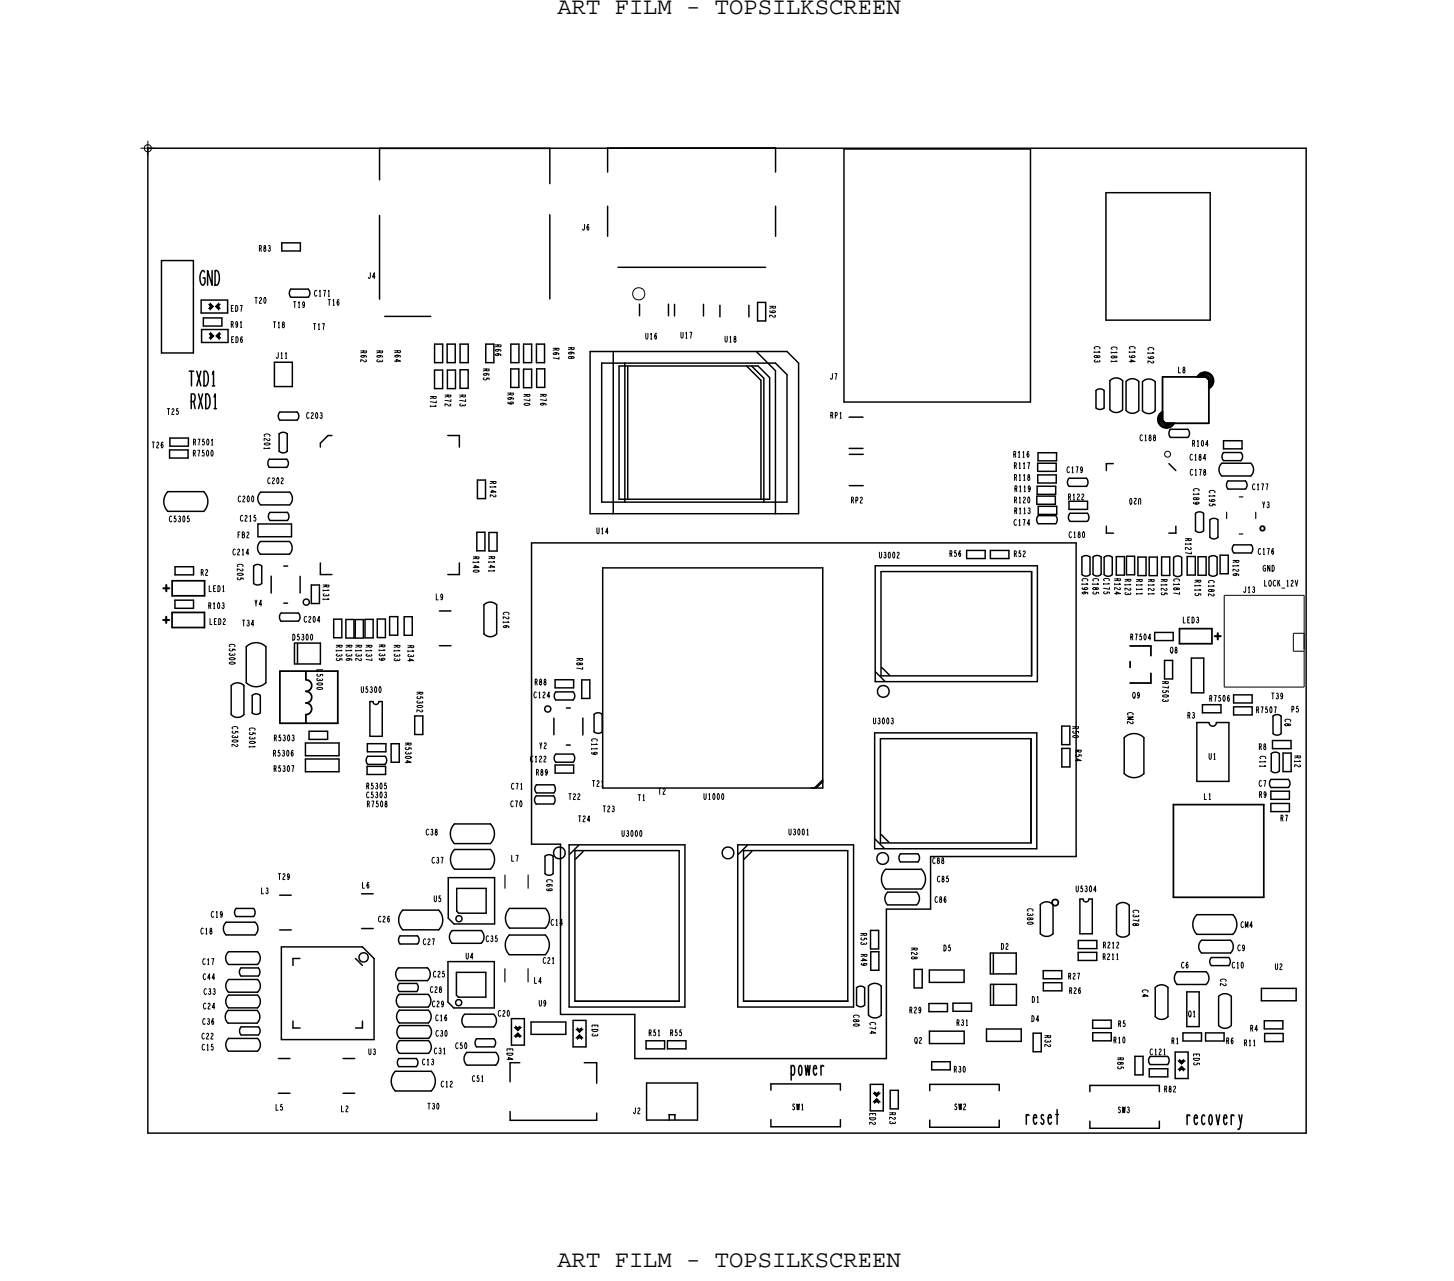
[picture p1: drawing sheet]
<svg xmlns="http://www.w3.org/2000/svg" width="126mm" height="111mm" viewBox="0 0 126 111" stroke-linecap="round" stroke-linejoin="round" font-family="sans-serif">
<!-- layer: Board Outline -->
<g fill="none" stroke="#000" stroke-width=".13">
<path d="M12.8 12.8v85zM12.8 12.8h100zM112.8 12.8v85zM45.9 46.9v26zM45.9 46.9h47zM92.9 46.9v27zM45.9 72.9h2.5zM48.4 72.9v14.7zM76.5 78.5h3.8zM76.5 78.5v12.9zM80.3 73.9v4.6zM80.4 73.9h12.5z"/>
<path d="M12.8 97.8h100zM48.4 87.6h6.4zM54.8 91.4h21.7zM54.8 87.6v3.8z"/>
</g>
<!-- layer: Components -->
<g fill="none" stroke="#000" stroke-width=".13">
<path d="M32.8 12.8v2.7zM32.8 18.6v7.2zM32.8 12.8h14.7zM47.5 12.8v3zM47.5 18.5v7.3zM52.5 12.8h14.5zM52.5 12.8v2.1zM52.5 17.8v2.6zM67 12.8v2.1zM67 17.8v2.6zM72.9 12.9h16.1zM72.9 12.9v21.8z"/>
<path d="M89 12.9v21.8zM95.5 16.6v11zM95.5 16.6h9zM104.5 16.6v11zM13.9 22.5h.1M13.9 22.5v8zM13.9 30.5h2.8zM13.9 22.5h2.8zM14.6 38.8h1.6zM14.6 38.8v.7zM14.6 39.5h1.6zM14.7 37.8h1.6z"/>
<path d="M14.7 37.8v.7zM14.7 38.5h1.6zM16.2 38.8v.7zM16.3 37.8v.7zM16.7 22.5v8zM17.4 27h2.3zM17.4 25.9v1.1zM17.4 25.9h2.3zM17.4 28.4h2.3zM17.4 29.6h2.3zM17.4 28.4v1.2zM17.6 27.4h1.6z"/>
<path d="M17.6 27.4v.7zM17.6 28.1h1.6zM19.2 27.4v.7zM19.7 25.9v1.1zM19.7 28.4v1.2zM23.3 39.6h1.5zM23.3 39.6l-.2 .4 .2 .3M23.7 33.4h1.5zM23.7 31.3h1.5zM23.7 31.3v2.1zM24.1 38.9l.3 .2 .4-.2M24.1 37.4v1.5z"/>
<path d="M24.1 37.4l.4-.1 .3 .1M24.2 36.3h1.5zM24.2 35.6h1.5zM24.2 35.6l-.2 .3 .2 .4M24.3 21h1.6zM24.3 21v.7zM24.3 21.7h1.6zM24.8 39.6l.1 .4-.1 .3M24.8 37.4v1.5zM25.1 25h1.5zM25.1 25.7h1.5zM25.1 25l-.1 .3 .1 .4"/>
<path d="M25.2 31.3v2.1zM25.7 35.6l.1 .3-.1 .4M25.9 21v.7zM26.6 25l.2 .3-.2 .4M27.7 38.2v.4zM28.3 37.6h.4zM28.3 37.6l-.6 .6zM33.2 27.3h4zM37.5 31.9h.7zM37.5 31.9v1.6zM37.5 33.5h.7zM37.5 29.7h.7z"/>
<path d="M37.5 29.7v1.6zM37.5 31.3h.7zM38.2 31.9v1.6zM38.2 29.7v1.6zM38.6 29.7h.7zM38.6 29.7v1.6zM38.6 31.3h.7zM38.6 31.9h.7zM38.6 31.9v1.6zM38.6 33.5h.7zM38.7 37.6h1zM39.3 29.7v1.6z"/>
<path d="M39.3 31.9v1.6zM39.7 37.6v1zM39.7 31.9h.7zM39.7 31.9v1.6zM39.7 33.5h.7zM39.7 29.7h.7zM39.7 29.7v1.6zM39.7 31.3h.7zM40.4 31.9v1.6zM40.4 29.7v1.6zM41.9 29.7h.7zM41.9 29.7v1.6z"/>
<path d="M41.9 31.3h.7zM42.6 29.7v1.6zM44.1 31.8h.7zM44.1 31.8v1.6zM44.1 33.4h.7zM44.1 29.7h.7zM44.1 29.7v1.6zM44.1 31.3h.7zM44.8 31.8v1.6zM44.8 29.7v1.6zM45.2 31.9h.7zM45.2 31.9v1.6z"/>
<path d="M45.2 33.5h.7zM45.2 29.7h.7zM45.2 29.7v1.6zM45.2 31.3h.7zM45.9 31.9v1.6zM45.9 29.7v1.6zM46.3 29.7h.7zM46.3 29.7v1.6zM46.3 31.3h.7zM46.3 31.8h.7zM46.3 31.8v1.6zM46.3 33.4h.7z"/>
<path d="M47 29.7v1.6zM47 31.8v1.6zM50.9 30.3h17zM50.9 30.3v14zM51.9 31.3h15zM51.9 31.3v12zM52.9 30.3v14zM53.4 23.1h12.7zM53.4 31.6h12zM53.4 31.6v11.5zM53.9 31.3v12zM54.2 31.6v11.5z"/>
<path d="M55.2 26.2v1.1zM57.7 26.2v1.1zM58.2 26.3v1zM60.7 26.3v1zM62.2 26.3v1zM64.5 31.6l1.2 1.2zM64.7 26.3v1zM64.9 31.6l1 1zM65.3 30.3l1.7 1.7zM65.4 26.1h.7zM65.4 26.1v1.6zM65.4 27.7h.7z"/>
<path d="M65.4 31.6l1 1zM65.7 32.8v10.3zM65.9 32.6v10.7zM66.1 26.1v1.6zM66.4 32.6v10.5zM66.9 31.3l1 1zM66.9 32v12.3zM67.9 30.3l1 1zM67.9 32.3v11zM68.9 31.3v13zM72.9 34.7h16.1zM73.3 36h1.2z"/>
<path d="M73.3 38.7h1.2zM73.3 39.2h1.2zM89.6 40h1.6zM89.6 40v.7zM89.6 39.1h1.6zM89.6 39.1v.7zM89.6 39.8h1.6zM91.2 40v.7zM91.2 39.1v.7zM94.6 33.7l.4-.1 .3 .1M94.6 35.2l.4 .1 .3-.1M94.6 33.7v1.5z"/>
<path d="M95.3 33.7v1.5zM95.5 27.6h9zM95.8 35.4a.73 .73 0 0 0 1.1 0M95.8 32.9v2.5zM95.8 32.9l.4-.3a.75 .75 0 0 1 .7 .3M96.9 32.9v2.5zM97.2 35.4a.73 .73 0 0 0 1.1 0M97.2 32.9v2.5zM97.2 32.9l.4-.2a.75 .75 0 0 1 .7 .2M98.3 32.9v2.5zM98.6 35.4a.73 .73 0 0 0 1.1 0M98.6 32.9v2.5z"/>
<path d="M98.6 32.9l.4-.2a.75 .75 0 0 1 .7 .2M99.7 32.9v2.5zM101 37.1h1.5zM101 37.8h1.5zM101 37.1l-.1 .3 .1 .4M102.5 37.1l.2 .3-.2 .4M105.5 40h2.5zM105.5 40a.73 .73 0 0 0 0 1.1M105.6 38h1.6zM105.6 38v.7zM105.6 38.7h1.6zM105.6 39.8h1.5z"/>
<path d="M105.6 39.1l-.1 .3 .1 .4M105.6 39.1h1.5zM107.1 39.1l.2 .3-.2 .4M107.2 38v.7zM108 40l.2 .4a.75 .75 0 0 1-.2 .7M14.5 44.1h3.1zM14.5 42.4h3.1zM14.5 42.4a1.2 1.2 0 0 0 0 1.7M15.1 51.8h1.6zM15.1 51.8v.7zM15.1 52.5h1.6zM15.1 48.9h1.6z"/>
<path d="M15.1 48.9v.7zM15.1 49.6h1.6zM16.7 51.8v.7zM16.7 48.9v.7zM17.6 42.4a1.2 1.2 0 0 1 0 1.7M20 59.2v2.5zM20 59.2l.4-.3a.75 .75 0 0 1 .7 .3M21.1 59.2v2.5zM21.3 58.9a1.2 1.2 0 0 0 1.7 0M21.3 55.8a1.2 1.2 0 0 1 1.7 0M21.3 55.8v3.1zM21.9 48.9l.4-.2 .3 .2"/>
<path d="M21.9 50.4l.3 .1 .4-.1M21.9 48.9v1.5zM22.3 46.3h2.9zM22.3 45.2h2.9zM22.3 45.2v1.1zM22.5 46.7h2.5zM22.5 47.8h2.5zM22.5 46.7a.73 .73 0 0 0 0 1.1M22.5 42.5h2.5zM22.5 43.6h2.5zM22.5 42.5a.73 .73 0 0 0 0 1.1M22.6 48.9v1.5z"/>
<path d="M23 55.8v3.1zM23.3 40.3h1.5zM23.3 44.2h1.5zM23.3 44.9h1.5zM23.3 44.2l-.1 .4 .1 .3M23.4 49.7v1.5zM24.3 52.9h1.5zM24.3 53.6h1.5zM24.3 52.9l-.2 .3 .2 .4M24.5 48.9h.3zM24.5 52.1h.3zM24.8 44.2l.1 .4-.1 .3"/>
<path d="M25 46.7l.2 .4a.75 .75 0 0 1-.2 .7M25 42.5l.2 .4a.75 .75 0 0 1-.2 .7M25.2 45.2v1.1zM25.4 55.5h2.3zM25.4 55.5v1.8zM25.4 57.3h2.3zM25.7 55.5v1.8zM25.8 52.9l.1 .4-.1 .3M25.9 49.7v1.5zM26.2 51.8l.2-.1 .2 .1 .1 .2-.1 .1-.2 .1-.2-.1v-.1zM26.9 50.5v1.6zM26.9 50.5h.7z"/>
<path d="M26.9 52.1h.7zM27.6 50.5v1.6zM27.7 49.6h1zM27.7 48.6v1zM27.7 55.5v1.8zM28.8 53.4h.7zM28.8 53.4v1.6zM28.8 55h.7zM29.5 53.4v1.6zM29.9 53.5h.7zM29.9 53.5v1.6zM29.9 55.1h.7z"/>
<path d="M30.6 53.5v1.6zM30.7 53.5h.7zM30.7 53.5v1.6zM30.7 55.1h.7zM31.4 53.5v1.6zM31.5 53.5h.7zM31.5 53.5v1.6zM31.5 55.1h.7zM32.2 53.5v1.6zM32.6 53.4h.7zM32.6 53.4v1.6zM32.6 55h.7z"/>
<path d="M33.3 53.4v1.6zM33.6 53.2v1.6zM33.6 53.2h.7zM33.6 54.8h.7zM34.3 53.2v1.6zM34.9 53.2v1.6zM34.9 53.2h.7zM34.9 54.8h.7zM35.6 53.2v1.6zM37.9 52.7h1zM37.9 55.7h1zM38.7 49.6h1z"/>
<path d="M39.7 48.6v1zM41.2 45.9v1.6zM41.2 45.9h.7zM41.2 47.5h.7zM41.2 41.4v1.6zM41.2 41.4h.7zM41.2 43h.7zM41.8 54.7a.73 .73 0 0 0 1.1 0M41.8 52.2v2.5zM41.8 52.2l.4-.2a.75 .75 0 0 1 .7 .2M41.9 45.9v1.6zM41.9 41.4v1.6z"/>
<path d="M42.2 46v1.6zM42.2 46h.7zM42.2 47.6h.7zM42.9 52.2v2.5zM42.9 46v1.6zM47.9 58.7h1.6zM47.9 58.7v.7zM47.9 59.4h1.6zM48 59.7h1.5zM48 59.7l-.2 .4 .2 .3M49.5 59.7l.1 .4-.1 .3M49.5 58.7v.7z"/>
<path d="M50.2 58.7v1.6zM50.2 58.7h.7zM50.9 58.7v1.6zM50.9 44.3h18zM51.9 43.3h16zM52 49v19zM52 49h19zM53.4 43.1h13zM71 49v19zM73.3 41.9h1.2zM75.6 48.8h14zM75.6 48.8v10z"/>
<path d="M75.6 58.8h14zM75.6 58l.8 .8zM76.1 49.3h13zM76.1 49.3v9zM76.1 58.3h13zM76.1 57.6l.7 .7zM83.5 47.5h1.6zM83.5 47.5v.7zM83.5 48.2h1.6zM85.1 47.5v.7zM85.5 47.5h1.6zM85.5 47.5v.7z"/>
<path d="M85.5 48.2h1.6zM87.1 47.5v.7zM89.1 49.3v9zM89.5 42.8h1.6zM89.5 42.8v.7zM89.5 43.5h1.6zM89.5 42h1.6zM89.5 42v.7zM89.5 42.7h1.6zM89.6 48.8v10zM89.6 40.7h1.6zM89.6 41h1.6z"/>
<path d="M89.6 41v.7zM89.6 41.7h1.6zM89.6 43.7h1.6zM89.6 43.7v.7zM89.6 44.4h1.6zM89.6 44.5h1.5zM89.6 45.2h1.5zM89.6 44.5l-.1 .3 .1 .4M91.1 42.8v.7zM91.1 42v.7zM91.1 44.5l.2 .4-.2 .3M91.2 41v.7z"/>
<path d="M91.2 43.7v.7zM92.3 43.3h1.6zM92.3 43.3v.7zM92.3 44h1.6zM92.3 41.3h1.5zM92.3 42h1.5zM92.3 41.3l-.1 .3 .1 .4M92.4 44.3h1.5zM92.4 45h1.5zM92.4 44.3l-.2 .3 .2 .4M93.4 48.1v1.5zM93.4 49.6l.3 .1 .4-.1"/>
<path d="M93.4 48.1l.4-.2 .3 .2M93.8 41.3l.1 .3-.1 .4M93.9 44.3l.1 .4-.1 .3M93.9 43.3v.7zM94.1 48.1v1.5zM94.4 48.1v1.5zM94.4 49.6l.3 .1 .4-.1M94.4 48.1l.3-.2 .4 .2M95.1 48.1v1.5zM95.3 49.6l.4 .1 .3-.1M95.3 48.1v1.5zM95.3 48.1l.4-.1 .3 .1"/>
<path d="M95.5 40v.6zM95.5 40h.6zM95.5 45.4v.6zM95.5 46h.6zM96 48.1v1.5zM96.4 48h.7zM96.4 48v1.6zM96.4 49.6h.7zM97.1 48v1.6zM97.3 48h.7zM97.3 48v1.6zM97.3 49.6h.7z"/>
<path d="M98 48v1.6zM98.2 48.1h.7zM98.2 48.1v1.6zM98.2 49.7h.7zM98.9 48.1v1.6zM99.2 48.1h.7zM99.2 48.1v1.6zM99.2 49.7h.7zM99.7 54.6h1.6zM99.7 54.6v.7zM99.7 55.3h1.6zM99.9 48.1v1.6z"/>
<path d="M100.3 48.1h.7zM100.3 48.1v1.6zM100.3 49.7h.7zM100.5 57v1.6zM100.5 57h.7zM100.5 58.6h.7zM100.9 40l.6 .6zM100.9 46h.6zM101 48.1v1.6zM101.2 57v1.6zM101.3 54.6v.7zM101.3 49.6l.4 .2 .3-.2"/>
<path d="M101.3 48.1v1.5zM101.3 48.1l.4-.1 .3 .1M101.5 45.4v.6zM102 48.1v1.5zM102.5 48h.7zM102.5 48v1.6zM102.5 49.6h.7zM102.9 56.8h1zM102.9 59.8h1zM102.9 56.8v3zM103.2 48v1.6zM103.2 45.8l.4 .2 .3-.2"/>
<path d="M103.2 44.3v1.5zM103.2 44.3l.4-.1 .3 .1M103.4 48h.7zM103.4 48v1.6zM103.4 49.6h.7zM103.9 44.3v1.5zM103.9 56.8v3zM104.1 48v1.6zM104.4 49.6l.3 .1 .4-.1M104.4 48.1v1.5zM104.4 48.1l.3-.1 .4 .1M104.5 44.9v1.5z"/>
<path d="M104.5 46.4l.3 .1 .4-.1M104.5 44.9l.3-.2 .4 .2M105.1 48.1v1.5zM105.2 44.9v1.5zM105.3 47.9h.7zM105.3 47.9v1.6zM105.3 49.5h.7zM105.5 41.1h2.5zM106 42.2h1.5zM106 41.5h1.5zM106 41.5l-.1 .3 .1 .4M106 47.9v1.6z"/>
<path d="M106.5 60h1.6zM106.5 60v.7zM106.5 47h1.5zM106.5 47.7h1.5zM106.5 47l-.1 .4 .1 .3M107.5 41.5l.2 .4-.2 .3M108 47l.2 .4-.2 .3M108.1 60v.7zM19.5 79.6h2.5zM19.5 79.6a.75 .75 0 0 0 0 1.1M20 61.7a.73 .73 0 0 0 1.1 0M20.4 79.1h1.5z"/>
<path d="M20.4 78.4h1.5zM20.4 78.4l-.2 .3 .2 .4M21.8 60l.3-.1 .4 .1M21.8 61.5l.3 .2 .4-.2M21.8 60v1.5zM21.9 78.4l.1 .4-.1 .3M22 79.6l.3 .4a.73 .73 0 0 1-.3 .7M22.5 60v1.5zM24.1 77.3h1zM26.4 66.6h2.9zM26.4 65.2h2.9zM26.4 65.5h2.9z"/>
<path d="M26.4 65.5v1.1zM26.4 64.1h2.9zM26.4 64.1v1.1zM26.7 63.1h1.6zM26.7 63.1v.7zM26.7 63.8h1.6zM28.3 63.1v.7zM29.3 65.5v1.1zM29.3 64.1v1.1zM31.2 77.1h1zM31.7 66.1h1.6zM31.7 66.1v.7z"/>
<path d="M31.7 66.8h1.6zM31.7 64.2h1.6zM31.7 64.2v.7zM31.7 64.9h1.6zM31.7 66h1.5zM31.7 65.3h1.5zM31.7 65.3l-.1 .3 .1 .4M31.9 63.5h1.1zM31.9 60.5h.3zM31.9 60.5v3zM32.2 60.5l.1 .2 .1 .1 .2-.1 .1-.2M32.7 60.5h.3z"/>
<path d="M33 60.5v3zM33.2 65.3l.2 .3-.2 .4M33.3 66.1v.7zM33.3 64.2v.7zM33.8 64.2h.7zM33.8 64.2v1.6zM33.8 65.8h.7zM34.5 64.2v1.6zM34.8 78.5h3.1zM34.8 78.5a1.2 1.2 0 0 0 0 1.7M35.8 61.8v1.6zM35.8 61.8h.7z"/>
<path d="M35.8 63.4h.7zM36.5 61.8v1.6zM37.9 78.5a1.2 1.2 0 0 1 0 1.7M38.7 75.7h4zM38.7 75.7v3.5zM38.7 79.2l.5 .5zM39.2 79.7h3.5zM39.2 72.8h3.1zM39.2 71.1h3.1zM39.2 71.1a1.2 1.2 0 0 0 0 1.7M39.2 75h3.1zM39.2 73.3h3.1z"/>
<path d="M39.2 73.3a1.2 1.2 0 0 0 0 1.7M39.4 79.1l.2-.1 .2 .1 .1 .2-.1 .2-.2 .1-.2-.1v-.2zM39.4 78.6l.2 .2zM39.4 76.7h2.6zM39.4 76.7v1.9zM39.6 78.8h2.4zM42 76.7v2.1zM42.3 71.1a1.2 1.2 0 0 1 0 1.7M42.3 73.3a1.2 1.2 0 0 1 0 1.7M42.7 75.7v4zM44 78.4h3.1zM44 78.4a1.2 1.2 0 0 0 0 1.7"/>
<path d="M46.3 68.7h1.5zM46.3 69.4h1.5zM46.3 68.7l-.2 .3 .2 .4M46.3 67.7h1.5zM46.3 68.4h1.5zM46.3 67.7l-.1 .4 .1 .3M47.1 75.4l.3 .1 .4-.1M47.1 73.9v1.5zM47.1 73.9l.3-.1 .4 .1M47.1 78.4a1.2 1.2 0 0 1 0 1.7M47.1 61l.2-.1 .2 .1 .1 .2-.1 .2-.2 .1-.2-.1-.1-.2zM47.8 73.9v1.5z"/>
<path d="M47.8 68.7l.1 .4-.1 .3M47.8 67.7l.1 .4-.1 .3M47.8 62v1.4zM47.9 66h1.6zM47.9 66v.7zM47.9 66.7h1.6zM48 60.4h1.5zM48 65.1h1.5zM48 65.8h1.5zM48 65.1l-.2 .3 .2 .4M48.9 64.3h.3zM48.9 61.1h.3z"/>
<path d="M49.1 72.9h10zM49.1 72.9v14zM49.5 65.1l.1 .3-.1 .4M49.5 66v.7zM49.6 73.4h9zM49.6 73.4v13zM50 73l-.8 .7zM50.2 60.3h.7zM50.3 62v1.4zM50.3 73.5l-.6 .6zM51.3 61.7l.4-.2 .3 .2M51.3 61.7v1.5z"/>
<path d="M51.3 63.2l.3 .1 .4-.1M52 61.7v1.5zM52 68h18.3zM58.6 73.4v13zM59.1 72.9v14zM63.7 72.9h10zM63.7 72.9v14zM63.7 73.7l.8-.7zM64.2 73.4h9zM64.2 73.4v13zM64.9 73.5l-.7 .6zM70 68h1z"/>
<path d="M70.3 68l.7-.7zM70.5 68l.5-.5zM71 67.5h.1M73.2 73.4v13zM73.7 72.9v14zM75.5 63.3h14zM75.5 63.3v10zM75.5 73.3h14zM75.6 72.4l.7 .8zM76 63.8h13zM76 63.8v9zM76 72.8h13z"/>
<path d="M76.1 72l.6 .7zM76.4 76.7h3.1zM76.4 75h3.1zM76.5 75a1.2 1.2 0 0 0-.1 1.7M76.6 77h2.5zM76.6 78.1h2.5zM76.6 77a.75 .75 0 0 0 0 1.1M77.7 73.7h1.5zM77.7 74.4h1.5zM77.7 73.7l-.1 .3 .1 .4M79.1 77l.3 .4a.73 .73 0 0 1-.3 .7M79.2 73.7l.2 .3-.2 .4"/>
<path d="M79.5 75a1.2 1.2 0 0 1 0 1.7M89 63.8v9zM89.5 63.3v10zM89.8 78.1v2.5zM89.8 78.1l.4-.3a.73 .73 0 0 1 .7 .3M90.9 78.1v2.5zM91.7 62.7h.7zM91.7 62.7v1.6zM91.7 64.3h.7zM91.7 64.6v1.6zM91.7 64.6h.7zM91.7 66.2h.7z"/>
<path d="M92.4 62.7v1.6zM92.4 64.6v1.6zM93.2 77.6h.3zM93.2 77.6v3zM93.5 77.6l.1 .2h.1h.2l.1-.2M94 77.6h.3zM94.3 77.6v3zM96.4 78.1v2.5zM96.4 78.1l.4-.2a.73 .73 0 0 1 .7 .2M97.1 63.7a1.2 1.2 0 0 1 1.7 0M97.1 63.7v3.1zM97.1 66.8a1.2 1.2 0 0 0 1.7 0"/>
<path d="M97.5 78.1v2.5zM98.8 63.7v3.1zM103.3 62.4h1.1zM103.3 62.4v5zM103.3 67.4h2.8zM103.3 78.9h3.1zM103.3 78.9a1.2 1.2 0 0 0 0 1.7M103.8 60.8h1.6zM103.8 60.8v.7zM103.8 61.5h1.6zM104.4 62.4l.1 .2 .2 .1 .2-.1 .1-.2M105 62.4h1.1z"/>
<path d="M105.4 60.8v.7zM106.1 62.4v5zM106.4 78.9a1.2 1.2 0 0 1 0 1.7M106.5 61h1.6zM106.5 61v.7zM106.5 60.7h1.6zM106.5 61.7h1.6zM108.1 61v.7zM109.7 68.3h1.6zM109.7 68.3v.7zM109.7 69.3h1.6zM109.7 69.3v.7z"/>
<path d="M109.7 69h1.6zM109.7 70h1.6zM109.7 68h1.5zM109.7 67.3l-.1 .3 .1 .4M109.7 67.3h1.5zM109.7 65v1.5zM109.7 66.5l.4 .2 .3-.2M109.8 65l.3-.1 .3 .1M109.9 63.9h1.6zM109.9 63.9v.7zM109.9 64.6h1.6zM109.9 63.3l.3 .1 .4-.1"/>
<path d="M109.9 61.8v1.5zM109.9 61.8l.4-.1 .3 .1M110.4 65v1.5zM110.6 61.8v1.5zM110.8 65h.7zM110.8 65v1.6zM110.8 66.6h.7zM111.2 67.3l.2 .3-.2 .4M111.3 68.3v.7zM111.3 69.3v.7zM111.5 63.9v.7zM111.5 65v1.6z"/>
<path d="M19.5 80.7h2.5zM19.7 87.2h2.5zM19.7 88.3h2.5zM19.7 87.2a.73 .73 0 0 0 0 1.1M19.7 85.9h2.5zM19.7 87h2.5zM19.7 85.9a.75 .75 0 0 0 0 1.1M19.7 84.5h2.5zM19.7 82.1h2.5zM19.7 89.6h2.5zM19.7 85.6h2.5zM19.7 83.2h2.5z"/>
<path d="M19.7 90.7h2.5zM19.7 82.1a.73 .73 0 0 0 0 1.1M19.7 84.5a.75 .75 0 0 0 0 1.1M19.7 89.6a.75 .75 0 0 0 0 1.1M20.8 84.2h1.5zM20.8 89.3h1.5zM20.8 83.5h1.5zM20.8 88.6h1.5zM20.8 88.6l-.1 .4 .1 .3M20.8 83.5l-.1 .4 .1 .3M22.2 87.2l.2 .4a.75 .75 0 0 1-.2 .7M22.2 85.9l.3 .4a.73 .73 0 0 1-.3 .7"/>
<path d="M22.2 82.1l.3 .4a.75 .75 0 0 1-.3 .7M22.2 84.5l.3 .5a.73 .73 0 0 1-.3 .6M22.2 89.6l.3 .4a.73 .73 0 0 1-.3 .7M22.3 88.6l.2 .4-.2 .3M22.3 83.5l.1 .4-.1 .3M24 91.4h1zM24 94.4h1zM24.1 80.3h1zM24.3 81.7h7zM24.3 81.7v8zM24.3 89.7h8zM25.3 82.7h.6z"/>
<path d="M25.3 82.7v.6zM25.3 88.1v.6zM25.3 88.7h.6zM29.6 94.4h1zM29.6 91.4h1zM30.7 82.7l.6 .6zM30.7 88.7h.6zM31.2 80.1h1zM31.3 81.7l1 1zM31.3 88.1v.6zM32.3 82.7v7zM34.1 94.2h3.1z"/>
<path d="M34.1 92.5h3.1zM34.1 92.5a1.2 1.2 0 0 0 0 1.7M34.4 83.5h2.5zM34.4 84.6h2.5zM34.4 83.5a.75 .75 0 0 0 0 1.1M34.4 92.1h1.5zM34.4 91.4h1.5zM34.4 91.4l-.1 .3 .1 .4M34.5 85.8h2.5zM34.5 86.9h2.5zM34.5 85.8a.73 .73 0 0 0 0 1.1M34.5 87.2h2.5z"/>
<path d="M34.5 88.3h2.5zM34.5 87.2a.75 .75 0 0 0 0 1.1M34.5 84.9h1.5zM34.5 85.6h1.5zM34.5 84.9l-.2 .3 .2 .4M34.5 89.8h2.5zM34.5 90.9h2.5zM34.5 89.8a.75 .75 0 0 0 0 1.1M34.5 88.5h2.5zM34.5 89.6h2.5zM34.5 88.5a.75 .75 0 0 0 0 1.1M34.5 80.8h1.5z"/>
<path d="M34.5 81.5h1.5zM34.5 80.8l-.1 .3 .1 .4M34.8 80.2h3.1zM35.9 91.4l.2 .3-.2 .4M36 84.9l.1 .3-.1 .4M36 80.8l.2 .3-.2 .4M36.9 83.5l.2 .5a.73 .73 0 0 1-.2 .6M37 85.8l.2 .4a.75 .75 0 0 1-.2 .7M37 87.2l.2 .4a.73 .73 0 0 1-.2 .7M37 89.8l.2 .4a.73 .73 0 0 1-.2 .7M37 88.5l.2 .4a.73 .73 0 0 1-.2 .7M37.2 92.5a1.2 1.2 0 0 1 0 1.7"/>
<path d="M38.7 83h4zM38.7 83v3.5zM38.7 86.5l.5 .5zM39 80.3h2.5zM39 81.4h2.5zM39 80.3a.75 .75 0 0 0 0 1.1M39.2 87h3.5zM39.4 86.4l.2-.1 .2 .1 .1 .1-.1 .2-.2 .1-.2-.1-.1-.2zM39.4 85.9l.2 .2zM39.4 83.9h2.5zM39.4 83.9v2zM39.6 86.1h2.3z"/>
<path d="M40.1 87.5h2.5zM40.1 88.6h2.5zM40.1 87.5a.75 .75 0 0 0 0 1.1M40.3 90.8h2.5zM40.3 91.9h2.5zM40.3 90.8a.75 .75 0 0 0 0 1.1M41.1 90.4h1.5zM41.1 89.7l-.1 .3 .1 .4M41.1 89.7h1.5zM41.5 80.3l.3 .4a.73 .73 0 0 1-.3 .7M41.9 83.9v2.2zM42.6 87.5l.2 .5a.73 .73 0 0 1-.2 .6"/>
<path d="M42.6 89.7l.2 .3-.2 .4M42.7 83v4zM42.8 90.8l.2 .5a.73 .73 0 0 1-.2 .6M44 82.4h3.1zM44 80.7h3.1zM44 80.7a1.2 1.2 0 0 0 0 1.7M44 80.1h3.1zM44 91.7h.9zM44 91.7v1.7zM44 96.7h7.5zM44 95.9v.8zM44.2 87.9h1.1z"/>
<path d="M44.2 90.2h1.1zM44.2 87.9v2.3zM45.3 87.9v2.3zM45.8 88.2h3zM45.8 88.2v1.1zM45.8 89.3h3zM47.1 80.7a1.2 1.2 0 0 1 0 1.7M48.8 88.2v1.1zM49.1 86.9h10zM49.5 88.1h1.1zM49.5 90.4h1.1zM49.5 88.1v2.3z"/>
<path d="M49.6 86.4h9zM50.4 91.7h1.1zM50.6 88.1v2.3zM51.5 91.7v1.8zM51.5 96.1v.6zM55.8 89.8h1.6zM55.8 89.8v.7zM55.8 90.5h1.6zM55.8 93.5v3.2zM55.8 93.5h4.4zM55.8 96.7h4.4zM57.4 89.8v.7z"/>
<path d="M57.6 89.8h1.6zM57.6 89.8v.7zM57.6 90.5h1.6zM57.8 96.2h.5zM57.8 96.2h.1M57.8 96.2v.5zM58.3 96.2h.1M58.3 96.2v.4zM59.2 89.8v.7zM60.2 93.5v3.2zM63.7 86.9h10zM64.2 86.4h9z"/>
<path d="M66.6 97.2h6zM66.6 93.5h6zM66.6 93.5v.6zM66.6 96.6v.6zM72.6 93.5v.6zM72.6 96.6v.6zM73.9 86.7l.4 .2 .3-.2M73.9 85.2v1.5zM73.9 85.2l.4-.1 .3 .1M74.6 85.2v1.5zM75 87.6a.73 .73 0 0 0 1.1 0M75 85.1v2.5z"/>
<path d="M75 85.1l.4-.2a.75 .75 0 0 1 .7 .2M75.1 93.6h1.2zM75.1 95.9h1.2zM75.1 93.6v2.3zM75.2 80.3h.7zM75.2 80.3v1.6zM75.2 81.9h.7zM75.2 82.1h.7zM75.2 82.1v1.6zM75.2 83.7h.7zM75.9 80.3v1.6zM75.9 82.1v1.6z"/>
<path d="M76.1 85.1v2.5zM76.3 93.6v2.3zM76.9 94.1h.7zM76.9 94.1v1.6zM76.9 95.7h.7zM77.6 94.1v1.6zM78.9 83.7h.7zM78.9 83.7v1.6zM78.9 85.3h.7zM79.6 83.7v1.6zM80.2 86.6h1.6zM80.2 86.6v.7z"/>
<path d="M80.2 87.3h1.6zM80.2 83.7h3zM80.2 83.7v1.1zM80.2 84.8h3zM80.2 89h3zM80.2 89v1.1zM80.2 90.1h3zM80.3 97.3h6zM80.3 93.6h6zM80.3 93.6v.5zM80.3 96.7v.6zM80.4 91.6h1.6z"/>
<path d="M80.4 91.6v.7zM80.4 92.3h1.6zM81.8 86.6v.7zM82 91.6v.7zM82.3 86.6h1.6zM82.3 86.6v.7zM82.3 87.3h1.6zM83.2 83.7v1.1zM83.2 89v1.1zM83.9 86.6v.7zM85.2 88.8h3zM85.2 89.9h3z"/>
<path d="M85.2 88.8v1.1zM85.5 82.3h2.2zM85.5 82.3v1.8zM85.5 84.1h2.2zM85.5 85h2.3zM85.5 85v1.8zM85.5 86.8h2.3zM85.8 82.3v1.8zM85.8 85v1.8zM86.3 93.6v.5zM86.3 96.7v.6zM87.7 82.3v1.8z"/>
<path d="M87.8 85v1.8zM88.2 88.8v1.1zM89.2 89.2v1.6zM89.2 89.2h.7zM89.2 90.8h.7zM89.8 80.6a.75 .75 0 0 0 1.1 0M89.9 89.2v1.6zM90.1 83.8h1.6zM90.1 83.8v.7zM90.1 84.5h1.6zM90.1 84.8h1.6zM90.1 84.8v.7z"/>
<path d="M90.1 85.5h1.6zM91.7 83.8v.7zM91.7 84.8v.7zM93.1 82.2h1.6zM93.1 82.2v.7zM93.1 82.9h1.6zM93.1 81.2h1.6zM93.1 81.2v.7zM93.1 81.9h1.6zM93.2 80.6h1.1zM94.1 97.4h6zM94.1 93.7h6z"/>
<path d="M94.1 93.7v.5zM94.1 96.8v.6zM94.3 88h1.6zM94.3 88v.7zM94.3 88.7h1.6zM94.3 89.1h1.6zM94.3 89.1v.7zM94.3 89.8h1.6zM94.7 82.2v.7zM94.7 81.2v.7zM95.9 88v.7zM95.9 89.1v.7z"/>
<path d="M96.4 80.6a.75 .75 0 0 0 1.1 0M98 91.2v1.6zM98 91.2h.7zM98 92.8h.7zM98.7 91.2v1.6zM99.2 92.2h1.6zM99.2 92.2v.7zM99.2 92.9h1.6zM99.3 91.9h1.5zM99.3 91.2h1.5zM99.3 91.2l-.1 .3 .1 .4M99.7 87.7a.73 .73 0 0 0 1.1 0"/>
<path d="M99.7 85.2v2.5zM99.7 85.2l.4-.2a.75 .75 0 0 1 .7 .2M100.1 93.7v.5zM100.1 96.8v.6zM100.8 91.2l.1 .3-.1 .4M100.8 92.2v.7zM100.8 85.2v2.5zM101.5 90.8h1.1zM101.5 93.1h1.1zM101.5 90.8v2.3zM101.6 83.9h2.5zM101.6 85h2.5z"/>
<path d="M101.6 83.9a.75 .75 0 0 0 0 1.1M102.1 89.1h1.6zM102.1 89.1v.7zM102.1 89.8h1.6zM102.5 85.6h1zM102.5 88.6h1zM102.5 85.6v3zM102.6 90.8v2.3zM103.3 80.6h3.1zM103.5 85.6v3zM103.7 89.1v.7zM103.7 81.1h2.5z"/>
<path d="M103.7 82.2h2.5zM103.7 81.1a.73 .73 0 0 0 0 1.1M104.1 89.1h1.6zM104.1 89.1v.7zM104.1 89.8h1.6zM104.1 83.9l.3 .4a.73 .73 0 0 1-.3 .7M104.6 83.3h1.5zM104.6 82.6h1.5zM104.6 82.6l-.2 .4 .2 .3M105.2 88.5a.73 .73 0 0 0 1.1 0M105.2 86v2.5zM105.2 86l.4-.2a.75 .75 0 0 1 .7 .2"/>
<path d="M105.7 89.1v.7zM106.1 82.6l.1 .4-.1 .3M106.2 81.1l.3 .4a.75 .75 0 0 1-.3 .7M106.3 86v2.5zM108.9 85.3h3zM108.9 86.4h3zM108.9 85.3v1.1zM109.2 88.1h1.6zM109.2 88.1v.7zM109.2 88.8h1.6zM109.2 89.2h1.6zM109.2 89.2v.7z"/>
<path d="M109.2 89.9h1.6zM110.8 88.1v.7zM110.8 89.2v.7zM111.9 85.3v1.1z"/>
<circle cx="76.3" cy="59.7" r=".51"/>
<circle cx="48.3" cy="73.6" r=".51"/>
<circle cx="62.8" cy="73.6" r=".51"/>
<circle cx="76.2" cy="74.1" r=".51"/>
<circle cx="31.4" cy="82.6" r=".4"/>
</g>
<path d="M105.9 44.2v.6zM107 46.1h.3zM107 42.9h.3zM108.4 44.2v.6zM43.6 75.5v1.2zM45.6 75.5v1.2zM43.6 83.6v1.1zM45.6 83.6v1.1z" fill="none" stroke="#000" stroke-width=".1"/>
<g fill="none" stroke="#000" stroke-width=".15">
<path d="M100 36.1l.8 .8zM100 36.4l.5 .4zM100.1 36l.8 .8zM100.1 35.9v.5zM100.2 35.7v.4zM100.2 36.1l.5 .5zM100.3 35.7v.5zM100.4 32.5v3.8zM100.4 32.5h3.7zM100.4 35.5v.8zM100.4 36.3l.2 .2zM100.4 35.5a.74 .74 0 0 0-.2 1.2 .74 .74 0 0 0 1.2-.2"/>
<path d="M100.5 36.8h.4zM100.6 36.5h.8zM100.6 36.5h3.8zM100.7 36.6h.5zM100.8 36.5v.2zM100.9 36.8l.3-.3zM100.9 36.6v.2zM101.4 36.5l-.3 .3zM103.4 32.5l.3-.3zM103.4 32.5h.7zM103.4 32.5l.3-.3 .5-.1 .4 .4 .2 .4a.74 .74 0 0 1-.4 .6M103.6 32.4h.4z"/>
<path d="M103.6 32.5l.3-.3zM103.9 32.2v.2zM103.9 32.2h.4zM103.9 32.2l.8 .8zM104 32.4v.1zM104 32.1l.8 .8zM104 32.4l.6 .6zM104.1 32.5l.3 .3zM104.3 32.2l.4 .5zM104.4 32.8v.7zM104.4 32.8v3.7zM104.5 32.8v.6z"/>
<path d="M104.6 33v.3zM104.7 32.6v.5zM14.9 52.9h2.8zM14.9 52.9v1.3zM14.9 54.2h2.8zM14.9 50.1h2.8zM14.9 50.1v1.3zM14.9 51.4h2.8zM17.7 52.9v1.3zM17.7 50.1v1.3zM24.2 57.9v4.5zM24.2 57.9h5z"/>
<path d="M26.4 58v.7zM26.4 58.7l.4 .1 .1 .4-.1 .3-.4 .2 .3 .1 .2 .2-.1 .5-.4 .2 .4 .2 .1 .4-.2 .3-.3 .1M29.2 57.9v4.5zM97.6 55.7h1.8zM97.6 58.9h1.8zM97.6 57.1v.5zM99.4 55.7v.9zM99.4 58.1v.8zM101.8 54.3h2.8zM101.8 54.3v1.3zM101.8 55.6h2.8zM104.6 54.3v1.3z"/>
<path d="M108.8 45.5l.2-.1 .2 .1v.2l-.2 .1-.2-.1zM24.2 62.4h5zM26.4 61.7v.7zM90.9 77.7l.2-.1 .2 .1 .1 .2-.1 .2-.2 .1-.2-.1-.1-.2zM101.3 77.4h7.8zM101.3 69.4v8zM101.3 69.4h7.8zM109.1 69.4v8z"/>
</g>
<g fill="none" stroke="#000" stroke-width=".09">
<path d="M18 26.3h.2zM18 26.6h.2zM18.1 28.8h.1zM18.1 29.2h.1zM18.1 26.3h.1zM18.1 26.6h.1zM18.1 26.3h.2zM18.1 28.8h.2zM18.1 29.1h.2zM18.1 26.6h.2zM18.1 26.4h.2zM18.1 28.9h.2z"/>
<path d="M18.1 26.5h.2zM18.1 26.2l.3 .3-.2 .2zM18.2 29.1h.1zM18.2 26.5h.1zM18.2 28.9h.2zM18.2 26.4h.2zM18.2 26.5h.2zM18.2 28.7l.3 .3-.3 .3zM18.2 29h.2zM18.2 26.3l.2 .2-.2 .1zM18.2 28.8l.2 .2-.2 .2zM18.6 26.5l.3-.3v.5z"/>
<path d="M18.6 29l.3-.3v.6zM18.6 26.5h.2zM18.7 26.4l.1-.1v.3zM18.7 26.4h.2zM18.7 26.5h.2zM18.7 29h.2zM18.7 29l.2-.2v.4zM18.7 28.9h.2zM18.7 26.3h.2zM18.8 28.9h.2zM18.8 26.6h.2zM18.8 29.1h.2z"/>
<path d="M18.8 26.3h.2zM18.8 28.8h.2zM18.9 29.2h.2zM18.9 28.8h.2zM100.6 39l.2-.1 .2 .1 .1 .2-.1 .2-.2 .1-.2-.1-.1-.2zM105.7 59.3h6.9zM105.7 51.4h6.9zM105.7 51.4v7.9zM111.7 54.7h.9zM111.7 56.2h.9zM111.7 54.7v1.5zM112.6 54.7v1.3z"/>
<path d="M112.6 51.4v7.9zM44.4 89.4l.3-.3 .3 .3zM44.4 88.7h.6l-.3 .3zM44.5 88.5v.2zM44.5 89.4v.2zM44.5 88.7h.4l-.2 .2zM44.5 89.4l.2-.2 .2 .2zM44.6 88.6v.2zM44.6 89.3v.2zM44.6 89.2v.2zM44.7 88.7v.2zM44.7 89.2v.2z"/>
<path d="M44.8 88.7v.2zM44.8 89.3v.1zM44.8 88.6v.2zM44.8 89.3v.2zM44.9 88.6v.2zM44.9 89.3v.2zM44.9 88.5v.2zM44.9 89.4v.2zM49.7 89.6l.3-.3 .3 .3zM49.8 88.8h.5l-.3 .3zM49.8 88.7v.2zM49.8 89.5v.2z"/>
<path d="M49.9 88.9h.3l-.2 .2zM49.9 89.5l.1-.2 .2 .2zM49.9 88.7v.2zM49.9 89.5v.2zM49.9 88.8v.2zM49.9 89.5v.1zM49.9 89.4v.2zM50 88.8v.2zM50 89.4v.2zM50 88.9v.2zM50 89.3v.2zM50.1 88.9v.1z"/>
<path d="M50.1 89.4v.2zM50.1 88.8v.2zM50.2 88.7v.2zM50.2 89.5v.2zM75.4 95.1l.3-.3 .3 .3zM75.4 94.4h.6l-.3 .2zM75.5 94.2v.2zM75.5 95v.2zM75.5 94.4h.4l-.2 .2zM75.5 95l.2-.1 .2 .1zM75.5 94.3v.2zM75.6 94.3v.2z"/>
<path d="M75.6 95v.2zM75.6 94.9v.2zM75.6 94.4v.2zM75.7 94.9v.2zM75.7 94.4v.2zM75.7 94.9v.1zM75.7 94.3v.2zM75.8 94.9v.2zM75.8 94.3v.2zM75.8 95v.1zM75.8 95v.2zM75.9 94.2v.2z"/>
<path d="M75.9 95v.2zM101.7 92.3l.3-.3 .3 .3zM101.7 91.6h.6l-.3 .2zM101.8 91.4v.2zM101.8 92.2v.2zM101.8 91.6h.4l-.2 .2zM101.8 92.3l.2-.2 .2 .1zM101.9 91.5v.2zM101.9 92.2v.2zM101.9 92.2v.1zM102 92.1v.2zM102 91.6v.2z"/>
<path d="M102.1 92.1v.2zM102.1 91.5v.2zM102.1 92.2v.2zM102.2 91.5v.2zM102.2 92.2v.2zM102.2 91.4v.2z"/>
<circle cx="55.1" cy="25.4" r=".53"/>
</g>
<path d="M14.1 53.5h.5zM14.1 50.8h.5zM14.3 53.2v.6zM14.4 50.5v.5zM104.9 54.9h.5zM105.1 54.7v.5z" fill="none" stroke="#000" stroke-width=".18"/>
<!-- layer: Drawing Origin -->
<path d="M12.1 12.8h1.3M12.5 12.6l.3-.1 .2 .1 .1 .2-.1 .2-.2 .1-.3-.1v-.2zM12.8 12.2v1.2" fill="none" stroke="#000" stroke-width=".09"/>
<g font-size="2.2">
<text x="17.2" y="24.6">GND</text>
<text x="16.3" y="33.3">TXD1</text>
<text x="16.4" y="35.3">RXD1</text>
<text x="68.2" y="92.8">power</text>
<text x="88.5" y="97">reset</text>
<text x="102.3" y="97.1">recovery</text>
</g>
<g font-size="2.1">
<text x="48.1" y="1.2">ART FILM - TOPSILKSCREEN</text>
<text x="48.1" y="109.3">ART FILM - TOPSILKSCREEN</text>
</g>
<g font-size=".9">
<text x="22.4" y="21.7">R83</text>
<text x="50.3" y="19.9">J6</text>
<text x="19.9" y="28.3">R91</text>
<text x="19.9" y="26.9">ED7</text>
<text x="20" y="29.6">ED6</text>
<text x="22" y="26.2">T20</text>
<text x="23.6" y="28.3">T18</text>
<text x="25.3" y="26.5">T19</text>
<text x="27" y="28.4">T17</text>
<text x="27.1" y="25.6">C171</text>
<text x="28.3" y="26.4">T16</text>
<text x="31.8" y="24">J4</text>
<text x="42.8" y="29.7" transform="rotate(90 42.8 29.7)">R66</text>
<text x="49.1" y="30" transform="rotate(90 49.1 30)">R68</text>
<text x="55.7" y="29.3">U16</text>
<text x="58.8" y="29.2">U17</text>
<text x="62.6" y="29.5">U18</text>
<text x="66.4" y="26.4" transform="rotate(90 66.4 26.4)">R92</text>
<text x="94.5" y="29.9" transform="rotate(90 94.5 29.9)">C183</text>
<text x="95.9" y="29.9" transform="rotate(90 95.9 29.9)">C181</text>
<text x="97.5" y="29.9" transform="rotate(90 97.5 29.9)">C194</text>
<text x="99.1" y="30" transform="rotate(90 99.1 30)">C192</text>
<text x="14.4" y="35.8">T25</text>
<text x="23.8" y="30.9">J11</text>
<text x="31.1" y="30.2" transform="rotate(90 31.1 30.2)">R62</text>
<text x="32.5" y="30.2" transform="rotate(90 32.5 30.2)">R63</text>
<text x="34.1" y="30.2" transform="rotate(90 34.1 30.2)">R64</text>
<text x="37.2" y="34.2" transform="rotate(90 37.2 34.2)">R71</text>
<text x="38.4" y="34.1" transform="rotate(90 38.4 34.1)">R72</text>
<text x="39.7" y="34.1" transform="rotate(90 39.7 34.1)">R73</text>
<text x="41.7" y="31.8" transform="rotate(90 41.7 31.8)">R65</text>
<text x="43.8" y="33.9" transform="rotate(90 43.8 33.9)">R69</text>
<text x="45.2" y="34" transform="rotate(90 45.2 34)">R70</text>
<text x="46.6" y="34" transform="rotate(90 46.6 34)">R76</text>
<text x="47.8" y="30" transform="rotate(90 47.8 30)">R67</text>
<text x="71.7" y="32.7">J7</text>
<text x="101.7" y="32.2">L8</text>
<text x="13.1" y="38.7">T26</text>
<text x="16.7" y="39.4">R7500</text>
<text x="16.7" y="38.4">R7501</text>
<text x="22.8" y="37.4" transform="rotate(90 22.8 37.4)">C201</text>
<text x="23.1" y="41.7">C202</text>
<text x="26.4" y="36.1">C203</text>
<text x="42.3" y="41.5" transform="rotate(90 42.3 41.5)">R142</text>
<text x="71.7" y="36.1">RP1</text>
<text x="87.5" y="39.5">R116</text>
<text x="87.5" y="40.4">R117</text>
<text x="87.5" y="41.5">R118</text>
<text x="92.1" y="40.8">C179</text>
<text x="98.4" y="38">C188</text>
<text x="102.7" y="39.7">C184</text>
<text x="102.7" y="41">C178</text>
<text x="102.9" y="38.5">R104</text>
<text x="14.6" y="45">C5305</text>
<text x="20.1" y="47.9">C214</text>
<text x="20.5" y="46.4">FB2</text>
<text x="20.5" y="43.3">C200</text>
<text x="20.7" y="45">C215</text>
<text x="51.5" y="46.1">U14</text>
<text x="73.5" y="43.4">RP2</text>
<text x="87.5" y="45.3">C174</text>
<text x="87.5" y="43.4">R120</text>
<text x="87.6" y="44.3">R113</text>
<text x="87.6" y="42.4">R119</text>
<text x="92.2" y="43.1">R122</text>
<text x="92.3" y="46.4">C180</text>
<text x="98.5" y="43" transform="rotate(-180 98.5 43)">U20</text>
<text x="102.3" y="46.5" transform="rotate(90 102.3 46.5)">R127</text>
<text x="103" y="42.1" transform="rotate(90 103 42.1)">C189</text>
<text x="104.4" y="42.3" transform="rotate(90 104.4 42.3)">C195</text>
<text x="108.1" y="42.3">C177</text>
<text x="108.6" y="47.8">C176</text>
<text x="109" y="43.8">Y3</text>
<text x="17.3" y="49.7">R2</text>
<text x="18" y="52.5">R103</text>
<text x="18" y="51.1">LED1</text>
<text x="18.1" y="53.9">LED2</text>
<text x="20.5" y="48.7" transform="rotate(90 20.5 48.7)">C205</text>
<text x="22" y="52.3">Y4</text>
<text x="26.2" y="53.7">C204</text>
<text x="27.9" y="50.5" transform="rotate(90 27.9 50.5)">R131</text>
<text x="37.6" y="51.8">L9</text>
<text x="40.9" y="48" transform="rotate(90 40.9 48)">R140</text>
<text x="42.2" y="48" transform="rotate(90 42.2 48)">R141</text>
<text x="43.4" y="52.8" transform="rotate(90 43.4 52.8)">C216</text>
<text x="75.9" y="48.2">U3002</text>
<text x="82" y="48">R56</text>
<text x="87.5" y="48">R52</text>
<text x="93.4" y="49.9" transform="rotate(90 93.4 49.9)">C196</text>
<text x="94.3" y="49.9" transform="rotate(90 94.3 49.9)">C185</text>
<text x="95.3" y="49.9" transform="rotate(90 95.3 49.9)">C175</text>
<text x="96.2" y="49.9" transform="rotate(90 96.2 49.9)">R124</text>
<text x="97.1" y="50" transform="rotate(90 97.1 50)">R123</text>
<text x="98.1" y="50" transform="rotate(90 98.1 50)">R111</text>
<text x="99.1" y="50" transform="rotate(90 99.1 50)">R121</text>
<text x="100.3" y="50" transform="rotate(90 100.3 50)">R125</text>
<text x="101.3" y="49.9" transform="rotate(90 101.3 49.9)">C187</text>
<text x="102.1" y="53.8">LED3</text>
<text x="103.2" y="50" transform="rotate(90 103.2 50)">R115</text>
<text x="104.3" y="50.1" transform="rotate(90 104.3 50.1)">C182</text>
<text x="106.4" y="48.3" transform="rotate(90 106.4 48.3)">R126</text>
<text x="107.3" y="51.1">J13</text>
<text x="109" y="49.3">GND</text>
<text x="109.1" y="50.6">LOCK_12V</text>
<text x="19.8" y="55.6" transform="rotate(90 19.8 55.6)">C5300</text>
<text x="20.9" y="54">T34</text>
<text x="25.2" y="55.2">D5300</text>
<text x="27.3" y="57.8" transform="rotate(90 27.3 57.8)">L5300</text>
<text x="29" y="55.6" transform="rotate(90 29 55.6)">R135</text>
<text x="29.9" y="55.6" transform="rotate(90 29.9 55.6)">R136</text>
<text x="30.7" y="55.6" transform="rotate(90 30.7 55.6)">R132</text>
<text x="31.2" y="59.8">U5300</text>
<text x="31.6" y="55.7" transform="rotate(90 31.6 55.7)">R137</text>
<text x="32.7" y="55.6" transform="rotate(90 32.7 55.6)">R139</text>
<text x="34" y="55.7" transform="rotate(90 34 55.7)">R133</text>
<text x="35.2" y="55.7" transform="rotate(90 35.2 55.7)">R134</text>
<text x="36" y="59.7" transform="rotate(90 36 59.7)">R5302</text>
<text x="46.2" y="59.1">R88</text>
<text x="49.8" y="56.8" transform="rotate(90 49.8 56.8)">R87</text>
<text x="97.6" y="55.2">R7504</text>
<text x="100.4" y="58.8" transform="rotate(90 100.4 58.8)">R7503</text>
<text x="101" y="56.4">Q8</text>
<text x="20" y="62.7" transform="rotate(90 20 62.7)">C5302</text>
<text x="21.5" y="62.8" transform="rotate(90 21.5 62.8)">C5301</text>
<text x="23.6" y="65.3">R5306</text>
<text x="23.6" y="63.9">R5303</text>
<text x="35" y="64.1" transform="rotate(90 35 64.1)">R5304</text>
<text x="45.8" y="65.8">C122</text>
<text x="46.1" y="60.2">C124</text>
<text x="46.6" y="64.6">Y2</text>
<text x="51.1" y="63.7" transform="rotate(90 51.1 63.7)">C119</text>
<text x="75.4" y="62.5">U3003</text>
<text x="92.6" y="62.7" transform="rotate(90 92.6 62.7)">R50</text>
<text x="92.8" y="64.7" transform="rotate(90 92.8 64.7)">R54</text>
<text x="97.3" y="61.5" transform="rotate(90 97.3 61.5)">CM2</text>
<text x="97.8" y="60.3">Q9</text>
<text x="102.5" y="62">R3</text>
<text x="104.4" y="65.5">U1</text>
<text x="104.4" y="60.5">R7506</text>
<text x="108.4" y="61.5">R7507</text>
<text x="108.7" y="64.7">R8</text>
<text x="108.8" y="65.2" transform="rotate(90 108.8 65.2)">C11</text>
<text x="109.8" y="60.3">T39</text>
<text x="110.9" y="62" transform="rotate(90 110.9 62)">C8</text>
<text x="111.5" y="61.5">P5</text>
<text x="111.8" y="65.2" transform="rotate(90 111.8 65.2)">R12</text>
<text x="23.6" y="66.6">R5307</text>
<text x="31.6" y="68.9">C5303</text>
<text x="31.6" y="68.1">R5305</text>
<text x="31.7" y="69.6">R7508</text>
<text x="44.1" y="69.6">C70</text>
<text x="44.1" y="68.1">C71</text>
<text x="46.3" y="66.9">R89</text>
<text x="49.1" y="69">T22</text>
<text x="49.9" y="70.9">T24</text>
<text x="51.1" y="67.9">T21</text>
<text x="52" y="70.1">T23</text>
<text x="55.1" y="69.1">T1</text>
<text x="56.8" y="68.6">T2</text>
<text x="60.7" y="69">U1000</text>
<text x="103.9" y="69">L1</text>
<text x="108.7" y="67.9">C7</text>
<text x="108.7" y="68.8">R9</text>
<text x="110.6" y="70.9">R7</text>
<text x="22.5" y="77.1">L3</text>
<text x="24" y="75.9">T29</text>
<text x="31.3" y="76.7">L6</text>
<text x="36.8" y="72.1">C38</text>
<text x="37.3" y="74.5">C37</text>
<text x="37.5" y="77.8">U5</text>
<text x="44.1" y="74.3">L7</text>
<text x="47.2" y="75.9" transform="rotate(90 47.2 75.9)">C69</text>
<text x="53.7" y="72.2">U3000</text>
<text x="68.1" y="72.1">U3001</text>
<text x="80.5" y="74.5">C88</text>
<text x="80.7" y="77.9">C86</text>
<text x="80.9" y="76.1">C85</text>
<text x="92.9" y="77">U5304</text>
<text x="17.3" y="80.6">C18</text>
<text x="17.5" y="83.2">C17</text>
<text x="18.2" y="79.2">C19</text>
<text x="32.7" y="79.6">C26</text>
<text x="36.5" y="81.5">C27</text>
<text x="40.2" y="82.8">U4</text>
<text x="42" y="81.3">C35</text>
<text x="46.9" y="83.1">C21</text>
<text x="47.6" y="79.9">C14</text>
<text x="74.3" y="80.5" transform="rotate(90 74.3 80.5)">R53</text>
<text x="74.3" y="82.3" transform="rotate(90 74.3 82.3)">R49</text>
<text x="78.7" y="81.8" transform="rotate(90 78.7 81.8)">R28</text>
<text x="81.5" y="82.1">D5</text>
<text x="86.4" y="81.9">D2</text>
<text x="88.7" y="78.4" transform="rotate(90 88.7 78.4)">C380</text>
<text x="95.2" y="82.8">R211</text>
<text x="95.2" y="81.8">R212</text>
<text x="97.8" y="78.5" transform="rotate(90 97.8 78.5)">C378</text>
<text x="102" y="83.6">C6</text>
<text x="106.4" y="83.6">C10</text>
<text x="106.8" y="82.1">C9</text>
<text x="107.1" y="80.1">CM4</text>
<text x="110.1" y="83.7">U2</text>
<text x="17.4" y="89.7">C22</text>
<text x="17.5" y="88.4">C36</text>
<text x="17.5" y="84.5">C44</text>
<text x="17.5" y="87.1">C24</text>
<text x="17.6" y="85.8">C33</text>
<text x="37.1" y="85.7">C28</text>
<text x="37.3" y="86.9">C29</text>
<text x="37.4" y="84.3">C25</text>
<text x="37.6" y="88.1">C16</text>
<text x="37.6" y="89.4">C30</text>
<text x="43" y="87.7">C20</text>
<text x="46.1" y="84.9">L4</text>
<text x="46.5" y="86.8">U9</text>
<text x="51.1" y="88.4" transform="rotate(90 51.1 88.4)">ED3</text>
<text x="56" y="89.4">R51</text>
<text x="57.9" y="89.4">R55</text>
<text x="73.7" y="87.6" transform="rotate(90 73.7 87.6)">C80</text>
<text x="75.1" y="88.2" transform="rotate(90 75.1 88.2)">C74</text>
<text x="78.5" y="87.4">R29</text>
<text x="82.6" y="88.5">R31</text>
<text x="89.1" y="88.2">D4</text>
<text x="89.1" y="86.5">D1</text>
<text x="90.2" y="89.3" transform="rotate(90 90.2 89.3)">R32</text>
<text x="92.2" y="84.5">R27</text>
<text x="92.3" y="85.8">R26</text>
<text x="96.5" y="88.6">R5</text>
<text x="98.6" y="85.4" transform="rotate(90 98.6 85.4)">C4</text>
<text x="102.6" y="87.8">Q1</text>
<text x="105.4" y="84.5" transform="rotate(90 105.4 84.5)">C2</text>
<text x="107.9" y="89">R4</text>
<text x="17.4" y="90.6">C15</text>
<text x="23.8" y="95.8">L5</text>
<text x="29.4" y="96">L2</text>
<text x="31.8" y="91">U3</text>
<text x="36.4" y="91.9">C13</text>
<text x="36.9" y="95.7">T30</text>
<text x="37.5" y="91">C31</text>
<text x="38.1" y="93.8">C12</text>
<text x="39.3" y="90.5">C50</text>
<text x="40.8" y="93.3">C51</text>
<text x="43.8" y="90.5" transform="rotate(90 43.8 90.5)">ED4</text>
<text x="68.4" y="95.8">SW1</text>
<text x="76.8" y="96" transform="rotate(90 76.8 96)">R23</text>
<text x="79" y="90">Q2</text>
<text x="82.4" y="92.5">R30</text>
<text x="82.4" y="95.8">SW2</text>
<text x="96.1" y="90">R10</text>
<text x="96.5" y="91.3" transform="rotate(90 96.5 91.3)">R85</text>
<text x="99.3" y="91">C121</text>
<text x="100.5" y="94.2">R82</text>
<text x="101.1" y="90.1">R1</text>
<text x="103" y="90.9" transform="rotate(90 103 90.9)">ED5</text>
<text x="105.9" y="90.1">R6</text>
<text x="107.4" y="90.3">R11</text>
<text x="54.6" y="96.1">J2</text>
<text x="75.1" y="96.1" transform="rotate(90 75.1 96.1)">ED2</text>
<text x="96.5" y="96">SW3</text>
</g>
</svg>
